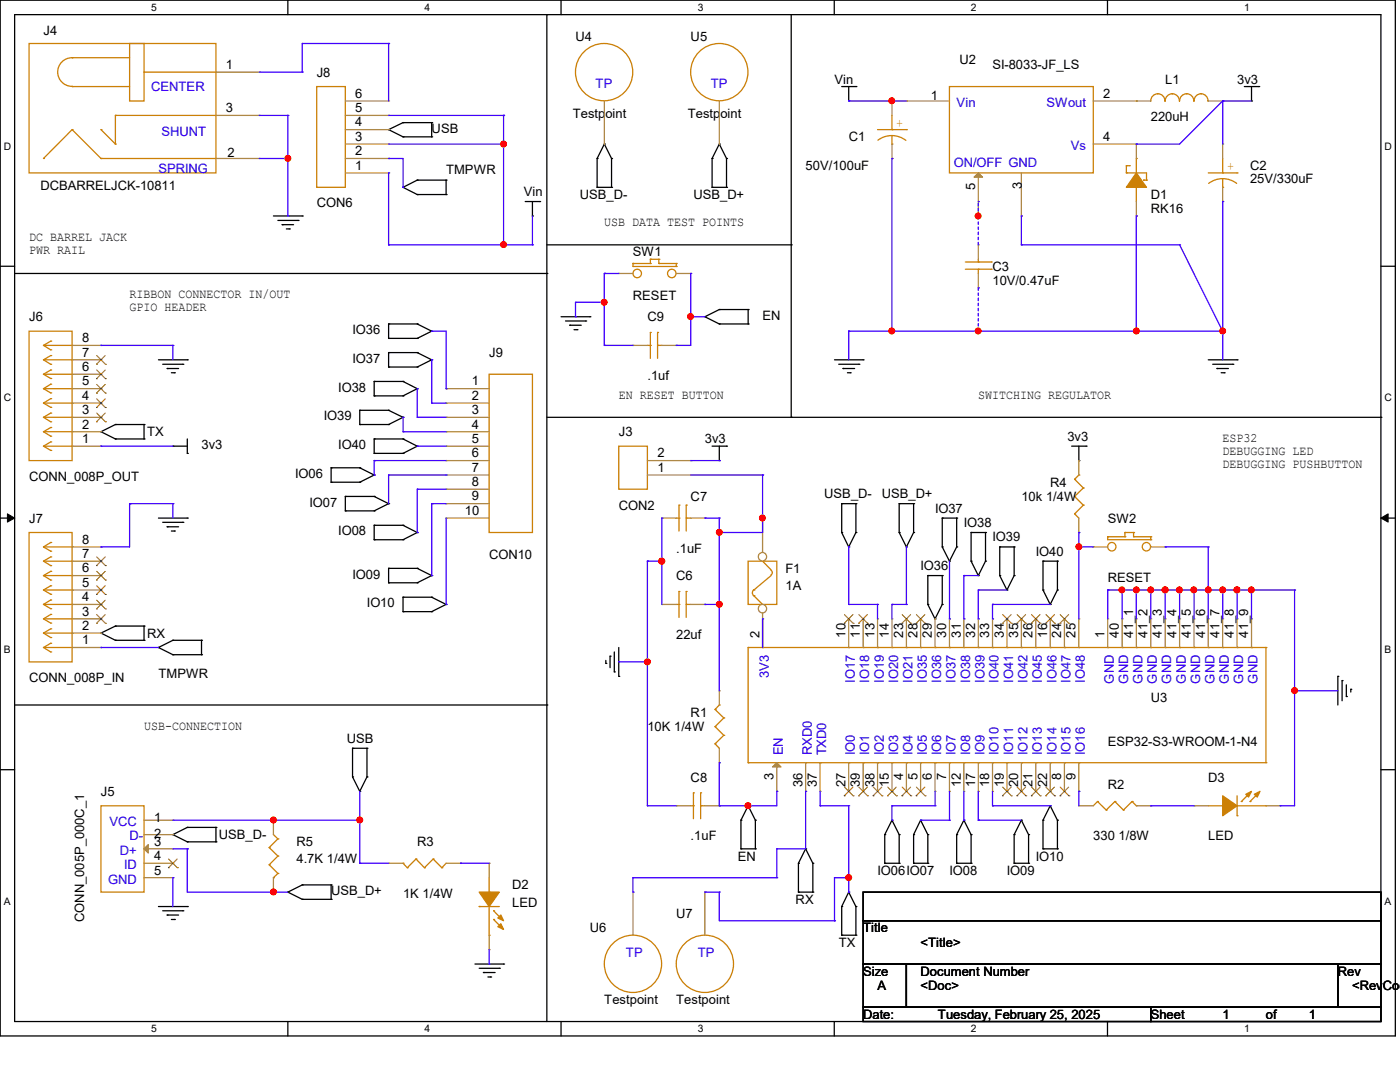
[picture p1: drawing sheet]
<svg xmlns="http://www.w3.org/2000/svg" width="279mm" height="216mm" viewBox="0 0 279 216" stroke-linecap="round" stroke-linejoin="round" font-family="sans-serif">
<path d="M0 0h278.5v206.7h-278.5zM2.9 2.9h272.7v200.9h-272.7z" fill="none" stroke="#000" stroke-width=".25"/>
<g fill="#fff">
<path d="M30.2 .3h1.1v2.3h-1.1z"/>
<path d="M30.2 204.1h1.1v2.3h-1.1z"/>
</g>
<path d="M57.4 0v2.9M57.4 203.8v2.9" fill="none" stroke="#000" stroke-width=".25"/>
<g fill="#fff">
<path d="M84.7 .3h1.1v2.3h-1.1z"/>
<path d="M84.7 204.1h1.1v2.3h-1.1z"/>
</g>
<path d="M112 0v2.9M112 203.8v2.9" fill="none" stroke="#000" stroke-width=".25"/>
<g fill="#fff">
<path d="M139.2 .3h1.1v2.3h-1.1z"/>
<path d="M139.2 204.1h1.1v2.3h-1.1z"/>
</g>
<path d="M166.5 0v2.9M166.5 203.8v2.9" fill="none" stroke="#000" stroke-width=".25"/>
<g fill="#fff">
<path d="M193.8 .3h1.1v2.3h-1.1z"/>
<path d="M193.8 204.1h1.1v2.3h-1.1z"/>
</g>
<path d="M221 0v2.9M221 203.8v2.9" fill="none" stroke="#000" stroke-width=".25"/>
<g fill="#fff">
<path d="M248.3 .3h1.1v2.3h-1.1z"/>
<path d="M248.3 204.1h1.1v2.3h-1.1z"/>
<path d="M.8 28h1.4v2.3h-1.4z"/>
<path d="M276.3 28h1.4v2.3h-1.4z"/>
<path d="M.8 78.2h1.4v2.3h-1.4z"/>
<path d="M276.3 78.2h1.4v2.3h-1.4z"/>
</g>
<path d="M0 53.1h2.9M275.6 53.1h2.9" fill="none" stroke="#000" stroke-width=".25"/>
<g fill="#fff">
<path d="M.8 128.5h1.3v2.2h-1.3z"/>
<path d="M276.3 128.5h1.3v2.2h-1.3z"/>
</g>
<path d="M0 103.4h2.9M275.6 103.4h2.9" fill="none" stroke="#000" stroke-width=".25"/>
<path d="M1.5 102.5l1.4 .9-1.4 .8zM275.6 103.4l1.4-.9v1.7z" fill="#000" stroke="#000" stroke-width=".2"/>
<g fill="#fff">
<path d="M.8 178.7h1.3v2.2h-1.3z"/>
<path d="M276.3 178.7h1.3v2.2h-1.3z"/>
</g>
<g fill="none" stroke="#000" stroke-width=".25">
<path d="M109.1 2.9h.1M109.1 2.9v200.9M157.9 2.9v80.4M168 17.3h2.8M169.4 17.3v2.9M170.8 17.3h.1M248.3 17.3h2.9M249.8 17.3v2.9M251.2 17.3h.1M77.6 25.9h.1M77.6 25.9l2.8 1.4M80.4 24.5h.1"/>
<path d="M80.4 27.3h.1M80.4 37.4h.1M80.4 24.5l-2.8 1.4M80.4 24.5h5.7M80.4 27.3h5.7M80.4 37.4l2.9 1.4M83.3 35.9h.1M83.3 38.8h.1M83.3 35.9l-2.9 1.5M83.3 35.9h5.7M83.3 38.8h5.7M86.1 24.5h.1"/>
<path d="M86.1 27.3h.1M86.1 24.5v2.8M89 35.9h.1M89 38.8h.1M89 35.9v2.9M119.2 37.4h.1M119.2 31.6h.1M119.2 37.4h2.8M119.2 31.6v5.8M120.6 28.7h.1M120.6 28.7l1.4 2.9M120.6 28.7l-1.4 2.9"/>
<path d="M122 31.6h.1M122 37.4h.1M122 31.6v5.8M142.1 37.4h.1M142.1 31.6h.1M142.1 37.4h2.9M142.1 31.6v5.8M143.6 28.7h.1M143.6 28.7l1.4 2.9M143.6 28.7l-1.5 2.9M145 31.6h.1M145 37.4h.1"/>
<path d="M145 31.6v5.8M169.4 20.2h.1M249.8 20.2h.1M2.9 54.6h106.2M54.6 43.1h5.7M55.5 44h4M56.3 44.8h.1M56.3 44.8h2.3M57.1 45.7h.6M57.7 45.7h.1M59.5 44h.1M60.3 43.1h.1"/>
<path d="M104.8 40.2h2.9M106.3 43.1h.1M106.3 40.2v2.9M107.7 40.2h.1M109.1 54.6h.1M109.1 48.9h48.8M157.9 48.9h.1M31.6 71.8h5.8M32.5 72.7h4M33.4 73.5h.1M33.4 73.5h2.2M34.2 74.4h.6"/>
<path d="M34.8 74.4h.1M36.5 72.7h.1M37.4 71.8h.1M74.7 79h.1M74.7 76.1h.1M74.7 79h5.7M74.7 76.1v2.9M74.7 76.1h5.7M77.6 73.2h.1M77.6 70.4h.1M77.6 67.5h.1M77.6 64.6h.1"/>
<path d="M77.6 64.6h5.7M77.6 73.2h5.7M77.6 64.6v2.9M77.6 70.4v2.8M77.6 70.4h5.7M77.6 67.5h5.7M80.4 79h.1M80.4 76.1h.1M80.4 76.1l2.9 1.5M83.3 73.2h.1M83.3 70.4h.1M83.3 67.5h.1"/>
<path d="M83.3 64.6h.1M83.3 77.6h.1M83.3 70.4l2.8 1.4M83.3 64.6l2.8 1.5M83.3 77.6l-2.9 1.4M86.1 71.8h.1M86.1 66.1h.1M86.1 71.8l-2.8 1.4M86.1 66.1l-2.8 1.4M112 63.2h5.7M112.9 64.1h4M113.7 64.9h.1"/>
<path d="M113.7 64.9h2.3M114.6 65.8h.5M115.1 65.8h.1M116.9 64.1h.1M117.7 63.2h.1M140.7 63.2h.1M140.7 63.2l2.9 1.4M143.6 61.8h.1M143.6 64.6h.1M143.6 61.8l-2.9 1.4M143.6 61.8h5.7M143.6 64.6h5.7"/>
<path d="M149.3 61.8h.1M149.3 64.6h.1M149.3 61.8v2.8M166.5 71.8h5.8M167.4 72.7h4M168.2 73.5h.1M168.2 73.5h2.4M169.1 74.4h.6M169.7 74.4h.1M171.4 72.7h.1M172.3 71.8h.1M241.1 71.8h5.8"/>
<path d="M242 72.7h4M242.9 73.5h.1M242.9 73.5h2.3M243.7 74.4h.6M244.3 74.4h.1M246 72.7h.1M246.9 71.8h.1M20.2 86.1h.1M20.2 86.1l2.8 1.5M23 84.7h.1M23 87.6h.1M23 84.7l-2.8 1.4"/>
<path d="M23 84.7h5.7M23 87.6h5.7M28.7 84.7h.1M28.7 87.6h.1M28.7 84.7v2.9M34.5 89h.1M34.5 89h2.9M37.4 90.5h.1M37.4 87.6v2.9M66.1 96.2h.1M66.1 93.3h.1M66.1 93.3v2.9"/>
<path d="M66.1 96.2h5.7M66.1 93.3h5.7M68.9 99.1h.1M68.9 99.1v2.8M68.9 99.1h5.8M71.8 84.7h.1M71.8 81.9h.1M71.8 96.2h.1M71.8 93.3h.1M71.8 84.7h5.8M71.8 81.9v2.8M71.8 81.9h5.8"/>
<path d="M71.8 93.3l2.9 1.5M74.7 90.5h.1M74.7 87.6h.1M74.7 94.8h.1M74.7 99.1h.1M74.7 87.6h5.7M74.7 87.6v2.9M74.7 90.5h5.7M74.7 94.8l-2.9 1.4M74.7 99.1l2.9 1.4M77.6 84.7h.1M77.6 81.9h.1"/>
<path d="M77.6 81.9l2.8 1.4M80.4 83.3h.1M80.4 90.5h.1M80.4 87.6h.1M80.4 83.3l-2.8 1.4M80.4 87.6l2.9 1.4M83.3 89h.1M83.3 89l-2.9 1.5M109.1 83.3h166.5M142.1 89h2.9M143.6 91.9h.1M143.6 89v2.9"/>
<path d="M145 89h.1M157.9 83.3h.1M213.9 89h2.8M215.3 91.9h.1M215.3 89v2.9M216.7 89h.1M275.6 83.3h.1M31.6 103.4h5.8M32.5 104.2h4M33.4 105.1h.1M33.4 105.1h2.2M34.2 106h.6"/>
<path d="M34.8 106h.1M36.5 104.2h.1M37.4 103.4h.1M68.9 101.9h.1M68.9 101.9h5.8M74.7 101.9h.1M74.7 107.7h.1M74.7 104.8h.1M74.7 104.8v2.9M74.7 107.7h5.7M74.7 104.8h5.7M77.6 100.5h.1"/>
<path d="M77.6 116.3h.1M77.6 113.4h.1M77.6 113.4v2.9M77.6 100.5l-2.9 1.4M77.6 116.3h5.7M77.6 113.4h5.7M80.4 107.7h.1M80.4 104.8h.1M80.4 119.2h.1M80.4 104.8l2.9 1.5M80.4 119.2v2.8M80.4 119.2h5.7"/>
<path d="M83.3 106.3h.1M83.3 116.3h.1M83.3 113.4h.1M83.3 106.3l-2.9 1.4M83.3 113.4l2.8 1.5M86.1 114.9h.1M86.1 119.2h.1M86.1 119.2l2.9 1.4M86.1 114.9l-2.8 1.4M168 106.3h.1M168 100.5h.1M168 100.5v5.8"/>
<path d="M168 106.3l1.4 2.8M168 100.5h2.8M169.4 109.1h.1M170.8 100.5h.1M170.8 106.3h.1M170.8 100.5v5.8M170.8 106.3l-1.4 2.8M179.5 106.3h.1M179.5 100.5h.1M179.5 100.5h2.8M179.5 106.3l1.4 2.8M179.5 100.5v5.8"/>
<path d="M180.9 109.1h.1M182.3 100.5h.1M182.3 106.3h.1M182.3 100.5v5.8M182.3 106.3l-1.4 2.8M185.2 114.9h.1M185.2 114.9v5.7M185.2 114.9h2.8M188 109.1h.1M188 103.4h.1M188 114.9h.1M188 109.1l1.5 2.9"/>
<path d="M188 103.4v5.7M188 114.9v5.7M188 103.4h2.9M189.5 112h.1M190.9 103.4h.1M190.9 109.1h.1M190.9 103.4v5.7M190.9 109.1l-1.4 2.9M193.8 112h.1M193.8 106.3h.1M193.8 106.3v5.7M193.8 112l1.4 2.9"/>
<path d="M193.8 106.3h2.9M195.2 114.9h.1M196.7 106.3h.1M196.7 112h.1M196.7 106.3v5.7M196.7 112l-1.5 2.9M199.5 114.9h.1M199.5 109.1h.1M199.5 114.9l1.5 2.8M199.5 109.1v5.8M199.5 109.1h2.9M201 117.7h.1"/>
<path d="M202.4 109.1h.1M202.4 114.9h.1M202.4 109.1v5.8M202.4 114.9l-1.4 2.8M208.2 117.7h.1M208.2 112h.1M208.2 112v5.7M208.2 117.7l1.4 2.9M208.2 112h2.8M211 112h.1M211 117.7h.1M211 112v5.7"/>
<path d="M211 117.7l-1.4 2.9M20.2 126.3h.1M20.2 126.3l2.8 1.5M23 124.9h.1M23 127.8h.1M23 124.9l-2.8 1.4M23 124.9h5.7M23 127.8h5.7M28.7 124.9h.1M28.7 127.8h.1M28.7 124.9v2.9M31.6 129.2h.1"/>
<path d="M31.6 129.2l2.9 1.4M34.5 127.8h.1M34.5 130.6h.1M34.5 127.8h5.7M34.5 127.8l-2.9 1.4M34.5 130.6h5.7M40.2 127.8h.1M40.2 130.6h.1M40.2 127.8v2.8M80.4 122h.1M80.4 122h5.7M86.1 122h.1"/>
<path d="M89 120.6h.1M89 120.6l-2.9 1.4M120.9 132.4h.1M120.9 131.8v.6M121.8 130.9h.1M121.8 130.9v2.3M122.6 134.1h.1M122.6 130.1v4M123.5 135h.1M123.5 129.2v5.8M185.2 120.6h.1M185.2 120.6l1.4 2.9"/>
<path d="M186.6 123.5h.1M188 120.6h.1M188 120.6l-1.4 2.9M209.6 120.6h.1M267 135h.1M267 135v5.7M267.8 135.8h.1M267.8 135.8v4M268.7 139h.1M268.7 136.7v2.3M269.6 137.5h.1M269.6 137.5v.6"/>
<path d="M0 153.6h2.9M2.9 140.7h106.2M70.4 155h.1M70.4 149.3h.1M70.4 155l1.4 2.9M70.4 149.3v5.7M70.4 149.3h2.8M71.8 157.9h.1M73.2 149.3h.1M73.2 155h.1M73.2 149.3v5.7M73.2 155l-1.4 2.9"/>
<path d="M109.1 140.7h.1M275.6 153.6h2.9M34.5 166.5h.1M34.5 166.5l2.9 1.5M37.4 165.1h.1M37.4 168h.1M37.4 165.1l-2.9 1.4M37.4 165.1h5.7M37.4 168h5.7M43.1 165.1h.1M43.1 168h.1M43.1 165.1v2.9"/>
<path d="M57.4 178h.1M57.4 178l2.9 1.5M60.3 176.6h.1M60.3 179.5h.1M60.3 176.6l-2.9 1.4M60.3 176.6h5.8M60.3 179.5h5.8M66.1 176.6h.1M66.1 179.5h.1M66.1 176.6v2.9M147.9 169.4h.1M147.9 163.7h.1"/>
<path d="M147.9 169.4h2.8M147.9 163.7v5.7M149.3 160.8h.1M149.3 160.8l1.4 2.9M149.3 160.8l-1.4 2.9M150.7 163.7h.1M150.7 169.4h.1M150.7 163.7v5.7M159.3 178h.1M159.3 172.3h.1M159.3 178h2.9M159.3 172.3v5.7"/>
<path d="M160.8 169.4h.1M160.8 169.4l1.4 2.9M160.8 169.4l-1.5 2.9M162.2 172.3h.1M162.2 178h.1M162.2 172.3v5.7M169.4 178h.1M169.4 178l1.4 2.9M169.4 178l-1.4 2.9M172.3 178h103.3v5.7h-103.3zM176.6 172.3h.1M176.6 166.5h.1"/>
<path d="M176.6 172.3h2.9M176.6 166.5v5.8M178 163.7h.1M178 163.7l1.5 2.8M178 163.7l-1.4 2.8M179.5 166.5h.1M179.5 172.3h.1M179.5 166.5v5.8M182.3 172.3h.1M182.3 166.5h.1M182.3 166.5v5.8M182.3 172.3h2.9"/>
<path d="M183.7 163.7h.1M183.7 163.7l1.5 2.8M183.7 163.7l-1.4 2.8M185.2 166.5h.1M185.2 172.3h.1M185.2 166.5v5.8M190.9 172.3h.1M190.9 166.5h.1M190.9 172.3h2.9M190.9 166.5v5.8M192.4 163.7h.1M192.4 163.7l1.4 2.8"/>
<path d="M192.4 163.7l-1.5 2.8M193.8 166.5h.1M193.8 172.3h.1M193.8 166.5v5.8M202.4 172.3h.1M202.4 166.5h.1M202.4 172.3h2.9M202.4 166.5v5.8M203.8 163.7h.1M203.8 163.7l1.5 2.8M203.8 163.7l-1.4 2.8M205.3 166.5h.1"/>
<path d="M205.3 172.3h.1M205.3 166.5v5.8M208.2 169.4h.1M208.2 163.7h.1M208.2 169.4h2.8M208.2 163.7v5.7M209.6 160.8h.1M209.6 160.8l1.4 2.9M209.6 160.8l-1.4 2.9M211 163.7h.1M211 169.4h.1M211 163.7v5.7"/>
<path d="M31.6 180.9h5.8M32.5 181.7h4M33.4 182.6h.1M33.4 182.6h2.2M34.2 183.5h.6M34.8 183.5h.1M36.5 181.7h.1M37.4 180.9h.1M94.8 192.4h5.7M95.6 193.2h4.1M96.5 194.1h.1M96.5 194.1h2.3"/>
<path d="M97.4 194.9h.5M97.9 194.9h.1M99.7 193.2h.1M100.5 192.4h.1M168 186.6h.1M168 180.9h.1M168 186.6h2.8M168 180.9v5.7M170.8 180.9h.1M170.8 186.6h.1M170.8 180.9v5.7M172.3 183.7h103.3v8.7h-103.3z"/>
<path d="M172.3 192.4h8.6v8.6h-8.6zM180.9 192.4h86.1v8.6h-86.1zM267 192.4h8.6v8.6h-8.6zM172.3 201h57.4v2.8h-57.4zM229.7 201h45.9v2.8h-45.9z"/>
</g>
<g fill="none" stroke="#cc8006" stroke-width=".25">
<path d="M5.8 8.7h37.3v25.8h-37.3zM14.4 11.5h.1M14.4 17.3h.1M14.4 11.5h11.5M14.4 17.3h11.5M14.4 11.5a2.86 2.86 0 0 0-2.9 2.9 2.86 2.86 0 0 0 2.9 2.8M25.9 8.7h2.8v11.5h-2.8zM28.7 14.4h.1M28.7 14.4h14.4M63.2 17.3h5.7v20.1h-5.7zM189.5 17.3h28.7v17.2h-28.7zM8.7 31.6h.1"/>
<path d="M14.4 25.9h.1M14.4 25.9l5.8 5.7M14.4 25.9l-5.7 5.7M20.2 31.6h.1M20.2 25.9h.1M20.2 31.6h22.9M20.2 25.9l2.8 2.8M23 23h.1M23 28.7h.1M23 23h20.1M23 23v5.7M175.1 25.9h5.8"/>
<path d="M178 28.7h.1M178 25.9h.1M178 27.1l1.5 .2 1.3 .7M178 27.1l-1.5 .2-1.3 .7M178 23v2.9M178 27.1v1.6M180.9 25.9h.1M224.8 34.5h.1M224.8 33.1h.1M224.8 34.5h4v1.4M224.8 33.1v1.4M224.8 33.1h.6"/>
<path d="M225.4 33.1h.1M226.8 37.4h.1M226.8 31.6h.1M226.8 31.6v2.9M226.8 37.4v2.8M228.2 35.9h.1M228.2 35.9h.6M228.8 35.9h.1M229.7 20.2a1.42 1.42 0 0 1 1.4-1.5 1.42 1.42 0 0 1 1.4 1.5M232.5 20.2a1.42 1.42 0 0 1 1.5-1.5 1.42 1.42 0 0 1 1.4 1.5 1.58 1.58 0 0 1 1.5-1.5 1.42 1.42 0 0 1 1.4 1.5M238.3 20.2a1.42 1.42 0 0 1 1.4-1.5 1.41 1.41 0 0 1 1.4 1.5M241.1 34.5h5.8"/>
<path d="M244 37.4h.1M244 34.5h.1M244 35.6l1.5 .3 1.3 .7M244 35.6l-1.5 .3-1.3 .7M244 31.6v2.9M244 35.6v1.8M246.9 34.5h.1M126.3 52.6h.1M126.3 52.6v.6h8.7M126.3 52.6h3.5M129.8 51.7h.1M129.8 52.6h.1"/>
<path d="M129.8 51.7v.9M129.8 51.7h1.7M131.5 52.6h.1M131.5 51.7h.1M131.5 52.6h3.5M131.5 51.7v.9M135 53.2h.1M135 52.6h.1M135 52.6v.6M192.7 53.7h5.1M192.7 52.3h5.1M195.2 52.3h.1"/>
<path d="M195.2 53.7h.1M195.2 51.7v.6M195.2 53.7v.9M197.8 53.7h.1M197.8 52.3h.1M5.8 66.1h8.6v25.8h-8.6zM8.7 77.6h5.7M8.7 74.7h5.7M8.7 71.8h5.7M8.7 68.9h5.7M8.7 77.6l1.4 .8M8.7 74.7l1.4 .8"/>
<path d="M8.7 71.8l1.4 .9M8.7 68.9l1.4 .9M10.1 78.4h.1M10.1 75.5h.1M10.1 72.7h.1M10.1 69.8h.1M10.1 79.5h.1M10.1 76.7h.1M10.1 73.8h.1M10.1 71h.1M10.1 68.1h.1M10.1 79.5l-1.4 .9"/>
<path d="M10.1 76.7l-1.4 .9M10.1 73.8l-1.4 .9M10.1 71l-1.4 .8M10.1 68.1l-1.4 .8M14.4 77.6h.1M14.4 74.7h.1M14.4 71.8h.1M14.4 68.9h.1M97.6 74.7h8.7v31.6h-8.7zM129.2 68.9h.6M129.8 68.9h.1M129.8 66.3h.1"/>
<path d="M129.8 66.3v5.2M131.2 66.3h.1M131.2 68.9h.1M131.2 68.9h.9M131.2 66.3v5.2M8.7 89h5.7M8.7 86.1h5.7M8.7 83.3h5.7M8.7 80.4h5.7M8.7 89l1.4 .9M8.7 86.1l1.4 .9M8.7 83.3l1.4 .9"/>
<path d="M8.7 80.4l1.4 .9M10.1 89.9h.1M10.1 87h.1M10.1 84.2h.1M10.1 81.3h.1M10.1 88.2h.1M10.1 85.3h.1M10.1 82.4h.1M10.1 88.2l-1.4 .8M10.1 85.3l-1.4 .8M10.1 82.4l-1.4 .9M14.4 89h.1"/>
<path d="M14.4 86.1h.1M14.4 83.3h.1M14.4 80.4h.1M123.5 89h5.7v8.6h-5.7zM214.5 99.1h.1M214.5 95.6h.1M214.5 99.1l1.7 1.7M214.5 95.6l1.7 1.8M215.3 94.8h.1M215.3 94.8l-.8 .8M216.2 97.4h.1M216.2 97.4l-1.7 1.7"/>
<path d="M5.8 106.3h8.6v25.8h-8.6zM8.7 117.7h5.7M8.7 114.9h5.7M8.7 112h5.7M8.7 109.1h5.7M8.7 117.7l1.4 .9M8.7 114.9l1.4 .8M8.7 112l1.4 .9M8.7 109.1l1.4 .9M10.1 118.6h.1M10.1 115.7h.1M10.1 112.9h.1"/>
<path d="M10.1 110h.1M10.1 119.7h.1M10.1 116.9h.1M10.1 114h.1M10.1 111.1h.1M10.1 108.2h.1M10.1 119.7l-1.4 .9M10.1 116.9l-1.4 .8M10.1 114l-1.4 .9M10.1 111.1l-1.4 .9M10.1 108.2l-1.4 .9M14.4 117.7h.1"/>
<path d="M14.4 114.9h.1M14.4 112h.1M14.4 109.1h.1M135 103.4h.5M135.5 103.4h.1M135.5 100.8h.1M135.5 118h.1M135.5 100.8v5.2M135.5 118v5.2M136.9 100.8h.1M136.9 103.4h.1M136.9 118h.1"/>
<path d="M136.9 103.4h.9M136.9 100.8v5.2M136.9 118v5.2M149.3 112h5.7v8.6h-5.7zM150.4 117.7a.84 .84 0 0 0 0 1.2M150.5 118.9h.1M150.5 117.7h.1M150.5 118.9l1.7 1.7M152.2 112h.1M152.2 112l1.7 1.7M153.8 113.8a.55 .55 0 0 1 0 .9M153.9 114.9l-3.4 2.8"/>
<path d="M214.5 102.5h.1M214.5 102.5l.8 .9M216.2 100.8h.1M216.2 100.8l-1.7 1.7M221.1 107.1h.1M221.1 107.1v.6h8.6M221.1 107.1h3.4M224.5 106.3h.1M224.5 107.1h.1M224.5 106.3h1.7M224.5 106.3v.8M226.2 107.1h.1"/>
<path d="M226.2 106.3h.1M226.2 107.1h3.5M226.2 106.3v.8M229.7 107.7h.1M229.7 107.1h.1M229.7 107.1v.6M8.7 120.6h5.7M8.7 129.2h5.7M8.7 126.3h5.7M8.7 123.5h5.7M8.7 129.2l1.4 .9M8.7 126.3l1.4 .9"/>
<path d="M8.7 123.5l1.4 .8M8.7 120.6l1.4 .9M10.1 130.1h.1M10.1 127.2h.1M10.1 124.3h.1M10.1 121.5h.1M10.1 128.4h.1M10.1 125.5h.1M10.1 122.6h.1M10.1 128.4l-1.4 .8M10.1 125.5l-1.4 .8M10.1 122.6l-1.4 .9"/>
<path d="M14.4 129.2h.1M14.4 126.3h.1M14.4 123.5h.1M14.4 120.6h.1M135 120.6h.5M135.5 120.6h.1M136.9 120.6h.1M136.9 120.6h.9M149.3 129.2h.1M149.3 129.2v23M149.3 129.2h103.3M152.2 129.2h.1"/>
<path d="M169.4 129.2h.1M172.3 129.2h.1M175.1 129.2h.1M178 129.2h.1M180.9 129.2h.1M183.7 129.2h.1M186.6 129.2h.1M189.5 129.2h.1M192.4 129.2h.1M195.2 129.2h.1M198.1 129.2h.1M201 129.2h.1"/>
<path d="M203.8 129.2h.1M206.7 129.2h.1M209.6 129.2h.1M212.4 129.2h.1M215.3 129.2h.1M221.1 129.2h.1M223.9 129.2h.1M226.8 129.2h.1M229.7 129.2h.1M232.5 129.2h.1M235.4 129.2h.1M238.3 129.2h.1"/>
<path d="M241.1 129.2h.1M244 129.2h.1M246.9 129.2h.1M249.8 129.2h.1M252.6 129.2h.1M252.6 129.2v23M138.4 158.2h.1M138.4 158.2v5.2M139.8 158.2h.1M139.8 158.2v5.2M142.7 148.4h.1M142.7 145h.1"/>
<path d="M142.7 141.6h.1M142.7 148.4l.9 .9M142.7 145l1.7 1.7M142.7 141.6l1.7 1.7M143.6 140.7h.1M143.6 140.7l-.9 .9M144.4 146.7h.1M144.4 143.3h.1M144.4 146.7l-1.7 1.7M144.4 143.3l-1.7 1.7M149.3 152.2h.1M149.3 152.2h103.3"/>
<path d="M155 152.2h.1M160.8 152.2h.1M163.7 152.2h.1M169.4 152.2h.1M172.3 152.2h.1M175.1 152.2h.1M178 152.2h.1M180.9 152.2h.1M183.7 152.2h.1M186.6 152.2h.1M189.5 152.2h.1M192.4 152.2h.1"/>
<path d="M195.2 152.2h.1M198.1 152.2h.1M201 152.2h.1M203.8 152.2h.1M206.7 152.2h.1M209.6 152.2h.1M212.4 152.2h.1M215.3 152.2h.1M219 159.9h.1M219 159.9l-.8 .9M219 159.9l1.8 1.7M222.5 159.9h.1"/>
<path d="M222.5 159.9l-1.7 1.7M222.5 159.9l1.7 1.7M225.9 159.9h.1M225.9 159.9l-1.7 1.7M225.9 159.9l.9 .9M246.9 158.8v4M247.7 159.9h.1M249.5 159.9h.1M249.5 158.2l-1.8 1.7M251.2 158.2l-1.7 1.7M252.6 152.2h.1M20.2 160.8h8.5v17.2h-8.5z"/>
<path d="M53.7 169.1h.1M53.7 172.6h.1M53.7 169.1l1.8 1.7M53.7 172.6l1.8 1.7M54.6 175.1h.1M54.6 166.5l.9 .9M55.5 167.4h.1M55.5 170.8h.1M55.5 174.3h.1M55.5 167.4l-1.8 1.7M55.5 170.8l-1.8 1.8M55.5 174.3l-.9 .8"/>
<path d="M80.4 172.3h.1M80.4 172.3l.9 .8M81.3 173.1h.1M83 171.4h.1M83 171.4l1.7 1.7M83 171.4l-1.7 1.7M84.7 173.1h.1M86.4 171.4h.1M86.4 171.4l1.8 1.7M86.4 171.4l-1.7 1.7M88.2 173.1h.1M89 172.3l-.8 .8"/>
<path d="M97.6 178h.1M97.6 175.1v2.9M137.8 160.8h.6M138.4 160.8h.1M139.8 160.8h.1M139.8 160.8h.9M220.8 161.6h.1M224.2 161.6h.1M226.8 160.8h.1M241.1 160.8h2.9M244 160.8h.1M246.9 162.8h.1"/>
<path d="M246.9 160.8h5.7M252.6 160.8h.1M95.6 180.9h.1M95.6 180.9h4.1M97.6 186.6h.1M97.6 180.9v5.7M98.5 181.7h.1M98.5 183.5h.1M98.5 181.7l1.7 1.8M98.5 183.5l1.7 1.7"/>
<circle cx="120.6" cy="14.4" r="5.7"/>
<circle cx="143.6" cy="14.4" r="5.7"/>
<circle cx="127.2" cy="54.6" r=".85"/>
<circle cx="134.1" cy="54.6" r=".85"/>
<circle cx="221.9" cy="109.1" r=".83"/>
<circle cx="228.8" cy="109.1" r=".83"/>
<circle cx="126.3" cy="192.3" r="5.7"/>
<circle cx="140.7" cy="192.3" r="5.7"/>
</g>
<g fill="#cc8006" stroke="#cc8006" stroke-width=".25">
<path d="M244 158.8l2.9 2-2.9 2z" fill-rule="evenodd"/>
<path d="M250.3 158.5l1.2-.6-.6 1.1z" fill-rule="evenodd"/>
<path d="M248.6 158.5l1.2-.6-.6 1.1z" fill-rule="evenodd"/>
<path d="M95.6 178h4.1l-2.1 2.9z" fill-rule="evenodd"/>
<path d="M99.4 184.9l.5-.6 .6 1.2z" fill-rule="evenodd"/>
<path d="M99.4 183.2l.5-.6 .6 1.1z" fill-rule="evenodd"/>
<path d="M226.8 34.5l2 2.9h-4z" fill-rule="evenodd"/>
</g>
<g fill="none" stroke="#a84" stroke-width=".25">
<path d="M43.1 14.4h8.6M51.7 14.4h.1M43.1 31.6h8.6M43.1 23h8.6M51.7 31.6h.1M51.7 23h.1M68.9 20.2h8.7M68.9 28.7h8.7M68.9 34.5h8.7M68.9 31.6h8.7M68.9 25.9h8.7M68.9 23h8.7"/>
<path d="M77.6 34.5h.1M77.6 31.6h.1M77.6 28.7h.1M77.6 25.9h.1M77.6 23h.1M77.6 20.2h.1M120.6 28.7h.1M120.6 20.2v8.5M143.6 28.7h.1M143.6 20.2v8.5M178 20.2h.1M178 31.6h.1"/>
<path d="M178 20.2v2.8M178 28.7v2.9M180.9 20.2h.1M180.9 20.2h8.6M195.2 34.5v8.6M203.8 34.5v8.6M218.2 20.2h11.5M218.2 28.7h8.6M226.8 28.7h.1M226.8 20.2h.1M226.8 28.7v2.9M241.1 20.2h2.9"/>
<path d="M244 20.2h.1M244 28.7h.1M244 28.7v2.9M244 37.4v2.8M123.5 54.6h.1M123.5 54.6h2.8M135 54.6h2.8M137.8 54.6h.1M195.2 48.9h.1M195.2 57.4h.1M195.2 43.1h.1M195.2 48.9v2.8"/>
<path d="M195.2 54.6v2.8M203.8 43.1h.1M226.8 43.1h.1M226.8 40.2v2.9M244 40.2h.1M14.4 77.6h5.8M14.4 74.7h5.8M14.4 71.8h5.8M14.4 68.9h5.8M20.2 77.6h.1M20.2 74.7h.1M20.2 71.8h.1"/>
<path d="M20.2 68.9h.1M89 77.6h.1M89 77.6h8.6M126.3 68.9h.1M126.3 68.9h2.9M132.1 68.9h2.9M135 68.9h.1M14.4 89h5.8M14.4 86.1h5.8M14.4 83.3h5.8M14.4 80.4h5.8M20.2 89h.1"/>
<path d="M20.2 86.1h.1M20.2 83.3h.1M20.2 80.4h.1M89 80.4h.1M89 83.3h.1M89 86.1h.1M89 89h.1M89 91.9h.1M89 94.8h.1M89 97.6h.1M89 89h8.6M89 86.1h8.6"/>
<path d="M89 83.3h8.6M89 80.4h8.6M89 94.8h8.6M89 91.9h8.6M89 97.6h8.6M129.2 94.8h8.6M129.2 91.9h8.6M137.8 94.8h.1M137.8 91.9h.1M215.3 91.9h.1M215.3 91.9v2.9M14.4 109.1h5.8"/>
<path d="M14.4 117.7h5.8M14.4 114.9h5.8M14.4 112h5.8M20.2 117.7h.1M20.2 114.9h.1M20.2 112h.1M20.2 109.1h.1M89 100.5h.1M89 103.4h.1M89 103.4h8.6M89 100.5h8.6M132.1 103.4h.1"/>
<path d="M132.1 103.4h2.9M137.8 103.4h2.9M140.7 103.4h.1M215.3 106.3h.1M215.3 103.4v2.9M218.2 109.1h.1M218.2 109.1h2.9M229.7 109.1h2.8M232.5 109.1h.1M14.4 120.6h5.8M14.4 129.2h5.8M14.4 126.3h5.8"/>
<path d="M14.4 123.5h5.8M20.2 129.2h.1M20.2 126.3h.1M20.2 123.5h.1M20.2 120.6h.1M132.1 120.6h.1M132.1 120.6h2.9M137.8 120.6h2.9M140.7 120.6h.1M143.6 137.8h.1M143.6 137.8v2.9M152.2 123.5h.1"/>
<path d="M152.2 123.5v5.7M169.4 123.5h.1M169.4 123.5v5.7M172.3 123.5h.1M172.3 123.5v5.7M175.1 123.5h.1M175.1 123.5v5.7M178 123.5h.1M178 123.5v5.7M180.9 123.5h.1M180.9 123.5v5.7M183.7 123.5h.1"/>
<path d="M183.7 123.5v5.7M186.6 123.5h.1M186.6 123.5v5.7M189.5 123.5h.1M189.5 123.5v5.7M192.4 123.5h.1M192.4 123.5v5.7M195.2 123.5h.1M195.2 123.5v5.7M198.1 123.5h.1M198.1 123.5v5.7M201 123.5h.1"/>
<path d="M201 123.5v5.7M203.8 123.5h.1M203.8 123.5v5.7M206.7 123.5h.1M206.7 123.5v5.7M209.6 123.5h.1M209.6 123.5v5.7M212.4 123.5h.1M212.4 123.5v5.7M215.3 123.5h.1M215.3 123.5v5.7M221.1 123.5h.1"/>
<path d="M221.1 123.5v5.7M223.9 123.5h.1M223.9 123.5v5.7M226.8 123.5h.1M226.8 123.5v5.7M229.7 123.5h.1M229.7 123.5v5.7M232.5 123.5h.1M232.5 123.5v5.7M235.4 123.5h.1M235.4 123.5v5.7M238.3 123.5h.1"/>
<path d="M238.3 123.5v5.7M241.1 123.5h.1M241.1 123.5v5.7M244 123.5h.1M244 123.5v5.7M246.9 123.5h.1M246.9 123.5v5.7M249.8 123.5h.1M249.8 123.5v5.7M143.6 152.2h.1M143.6 149.3v2.9M155 157.9h.1"/>
<path d="M155 152.2v5.7M160.8 157.9h.1M160.8 152.2v5.7M163.7 157.9h.1M163.7 152.2v5.7M169.4 157.9h.1M169.4 152.2v5.7M172.3 157.9h.1M172.3 152.2v5.7M175.1 157.9h.1M175.1 152.2v5.7M178 157.9h.1"/>
<path d="M178 152.2v5.7M180.9 157.9h.1M180.9 152.2v5.7M183.7 157.9h.1M183.7 152.2v5.7M186.6 157.9h.1M186.6 152.2v5.7M189.5 157.9h.1M189.5 152.2v5.7M192.4 157.9h.1M192.4 152.2v5.7M195.2 157.9h.1"/>
<path d="M195.2 152.2v5.7M198.1 157.9h.1M198.1 152.2v5.7M201 157.9h.1M201 152.2v5.7M203.8 157.9h.1M203.8 152.2v5.7M206.7 157.9h.1M206.7 152.2v5.7M209.6 157.9h.1M209.6 152.2v5.7M212.4 157.9h.1"/>
<path d="M212.4 152.2v5.7M215.3 157.9h.1M215.3 152.2v5.7M28.7 163.7h5.8M28.7 166.5h5.8M28.7 169.4h5.8M28.7 172.3h5.8M28.7 175.1h5.8M34.5 163.7h.1M34.5 166.5h.1M34.5 169.4h.1M34.5 172.3h.1"/>
<path d="M34.5 175.1h.1M54.6 163.7h.1M54.6 178h.1M54.6 163.7v2.8M54.6 175.1v2.9M77.6 172.3h.1M77.6 172.3h2.8M89 172.3h2.9M91.9 172.3h.1M97.6 172.3h.1M97.6 172.3v2.8M126.3 178h.1"/>
<path d="M126.3 178v8.6M135 160.8h.1M135 160.8h2.8M140.7 178h.1M140.7 160.8h2.9M140.7 178v8.6M143.6 160.8h.1M215.3 160.8h.1M215.3 160.8h2.9M226.8 160.8h2.9M229.7 160.8h.1M238.3 160.8h.1"/>
<path d="M238.3 160.8h2.8M252.6 160.8h2.9M255.5 160.8h.1M97.6 189.5h.1M97.6 186.6v2.9"/>
</g>
<g fill="none" stroke="#804000" stroke-width=".2">
<path d="M19.3 78.4h.1M19.3 75.6h.1M19.3 72.7h.1M19.3 79.6l1.7 1.7M19.3 76.7l1.7 1.7M19.3 73.8l1.7 1.8M19.3 71l1.7 1.7M21 79.6l-1.7 1.7M21 76.7l-1.7 1.7M21 73.8l-1.7 1.8M21 71l-1.7 1.7M21 78.4h.1"/>
<path d="M21 75.6h.1M21 72.7h.1M19.3 84.2h.1M19.3 81.3h.1M19.3 82.4l1.7 1.8M21 82.4l-1.7 1.8M21 84.2h.1M21 81.3h.1M19.3 118.6h.1M19.3 115.7h.1M19.3 112.9h.1M19.3 119.8l1.7 1.7"/>
<path d="M19.3 116.9l1.7 1.7M19.3 114l1.7 1.7M19.3 111.1l1.7 1.8M21 119.8l-1.7 1.7M21 116.9l-1.7 1.7M21 114l-1.7 1.7M21 111.1l-1.7 1.8M21 118.6h.1M21 115.7h.1M21 112.9h.1M19.3 124.4h.1M19.3 121.5h.1"/>
<path d="M19.3 122.6l1.7 1.8M21 122.6l-1.7 1.8M21 124.4h.1M21 121.5h.1M168.5 124.4h.1M168.5 122.6l1.8 1.8M170.2 122.6l-1.7 1.8M170.3 124.4h.1M171.4 124.4h.1M171.4 122.6l1.7 1.8M173.1 122.6l-1.7 1.8M173.1 124.4h.1"/>
<path d="M180 124.4h.1M180 122.6l1.8 1.8M181.7 122.6l-1.7 1.8M181.8 124.4h.1M182.8 124.4h.1M182.9 122.6l1.7 1.8M184.6 122.6l-1.8 1.8M184.6 124.4h.1M200.1 124.4h.1M200.1 122.6l1.7 1.8M201.8 122.6l-1.7 1.8M201.8 124.4h.1"/>
<path d="M202.9 124.4h.1M203 122.6l1.7 1.8M204.7 122.6l-1.8 1.8M204.7 124.4h.1M205.8 124.4h.1M205.9 122.6l1.7 1.8M207.6 122.6l-1.8 1.8M207.6 124.4h.1M208.7 124.4h.1M208.7 122.6l1.8 1.8M210.4 122.6l-1.7 1.8M210.5 124.4h.1"/>
<path d="M211.5 124.4h.1M211.6 122.6l1.7 1.8M213.3 122.6l-1.8 1.8M213.3 124.4h.1M168.5 158.8h.1M168.5 157.1l1.8 1.7M170.2 157.1l-1.7 1.7M170.3 158.8h.1M171.4 158.8h.1M171.4 157.1l1.7 1.7M173.1 157.1l-1.7 1.7M173.1 158.8h.1"/>
<path d="M174.2 158.8h.1M174.3 157.1l1.7 1.7M176 157.1l-1.8 1.7M176 158.8h.1M177.1 158.8h.1M177.2 157.1l1.7 1.7M178.9 157.1l-1.8 1.7M178.9 158.8h.1M180 158.8h.1M180 157.1l1.8 1.7M181.7 157.1l-1.7 1.7M181.8 158.8h.1"/>
<path d="M182.8 158.8h.1M182.9 157.1l1.7 1.7M184.6 157.1l-1.8 1.7M184.6 158.8h.1M200.1 158.8h.1M200.1 157.1l1.7 1.7M201.8 157.1l-1.7 1.7M201.8 158.8h.1M202.9 158.8h.1M203 157.1l1.7 1.7M204.7 157.1l-1.8 1.7M204.7 158.8h.1"/>
<path d="M205.8 158.8h.1M205.9 157.1l1.7 1.7M207.6 157.1l-1.8 1.7M207.6 158.8h.1M208.7 158.8h.1M208.7 157.1l1.8 1.7M210.4 157.1l-1.7 1.7M210.5 158.8h.1M211.5 158.8h.1M211.6 157.1l1.7 1.7M213.3 157.1l-1.8 1.7M213.3 158.8h.1"/>
<path d="M33.6 173.1h.1M33.7 171.4l1.7 1.7M35.3 171.4l-1.7 1.7M35.4 173.1h.1"/>
</g>
<g fill="#a84" stroke="#a84" stroke-width=".25">
<path d="M28.7 169.4l.9-.9v1.7z"/>
<path d="M194.4 35.3l.8-.8 .9 .8z"/>
<path d="M154.2 153l.8-.8 .9 .8z"/>
</g>
<circle cx="152.2" cy="121.4" r=".83" fill="#fff" stroke="#a84" stroke-width=".25"/>
<path d="M152.2 129.2h.1M152.2 122.3v6.9" fill="none" stroke="#a84" stroke-width=".25"/>
<circle cx="152.2" cy="111.1" r=".83" fill="#fff" stroke="#a84" stroke-width=".25"/>
<path d="M152.2 103.4h.1M152.2 103.4v6.8" fill="none" stroke="#a84" stroke-width=".25"/>
<g fill="none" stroke="#4200ff" stroke-width=".25">
<path d="M51.7 14.4h8.6M60.3 14.4h.1M60.3 8.7h.1M60.3 8.7v5.7M60.3 8.7h17.3M77.6 8.7h.1M77.6 8.7v11.5M51.7 23h5.7M51.7 31.6h5.7M57.4 23h.1M57.4 31.6h.1M57.4 23v20.1"/>
<path d="M77.6 34.5h.1M77.6 31.6h.1M77.6 28.7h22.9M77.6 23h22.9M77.6 31.6h2.8v5.8M77.6 34.5v14.4M80.4 37.4h.1M100.5 23h.1M100.5 28.7h.1M100.5 23v25.9M169.4 20.2h.1M169.4 20.2h11.5"/>
<path d="M178 20.2h.1M178 31.6h.1M178 31.6v34.5M226.8 28.7h.1M244 20.2h.1M244 20.2h5.8M244 20.2v8.5M244 20.2l-8.6 8.5h-8.6M57.4 43.1h.1M77.6 48.9h.1M77.6 48.9h28.7M100.5 48.9h.1"/>
<path d="M106.3 48.9h.1M106.3 43.1v5.8M120.6 54.6h.1M120.6 54.6h2.9M120.6 54.6v14.3M137.8 54.6h.1M137.8 54.6v14.3h-2.8M203.8 43.1h.1M203.8 48.9h.1M203.8 43.1v5.8M203.8 48.9h31.6M226.8 43.1h.1"/>
<path d="M226.8 43.1v23M235.4 48.9h.1M235.4 48.9l8.6 17.2M244 40.2h.1M244 40.2v31.6M20.2 68.9h.1M20.2 68.9h14.3M34.5 68.9h.1M34.5 68.9v2.9M83.3 77.6h.1M83.3 77.6v5.7M86.1 66.1h.1"/>
<path d="M86.1 71.8h.1M86.1 66.1h2.9v11.5M86.1 71.8v8.6M89 77.6h.1M114.9 63.2h.1M114.9 60.3h.1M114.9 60.3v2.9M114.9 60.3h5.7M120.6 68.9h.1M120.6 60.3h.1M120.6 68.9h5.7M135 68.9h.1"/>
<path d="M137.8 63.2h.1M137.8 63.2h2.9M169.4 66.1h.1M169.4 66.1v5.7M169.4 66.1h74.6M178 66.1h.1M195.2 66.1h.1M226.8 66.1h.1M244 66.1h.1M20.2 89h.1M20.2 89h14.3M74.7 94.8h.1"/>
<path d="M74.7 91.9h.1M74.7 91.9h14.3M74.7 91.9v2.9M77.6 94.8h.1M77.6 94.8v5.7M77.6 94.8h11.4M80.4 83.3h.1M80.4 86.1h.1M80.4 83.3v2.8M80.4 86.1h8.6M83.3 97.6h.1M83.3 83.3h.1"/>
<path d="M83.3 89h.1M83.3 89h5.7M83.3 97.6v8.7M83.3 97.6h5.7M83.3 83.3h5.7M86.1 80.4h.1M86.1 80.4h2.9M89 94.8h.1M137.8 91.9h5.8M137.8 94.8h14.4M143.6 91.9h.1M152.2 94.8h.1"/>
<path d="M152.2 94.8v11.5h-8.6M20.2 109.1h.1M25.9 100.5h.1M25.9 100.5v8.6h-5.7M25.9 100.5h8.6M34.5 100.5h.1M34.5 100.5v2.9M83.3 106.3h.1M86.1 114.9h.1M86.1 100.5h.1M86.1 100.5h2.9M86.1 100.5v14.4"/>
<path d="M89 103.4v17.2M129.2 112h.1M129.2 112v48.8M129.2 112h2.9M132.1 103.4h.1M132.1 112h.1M132.1 103.4v17.2M140.7 103.4h.1M140.7 103.4h2.9M143.6 103.4h.1M143.6 106.3h.1M143.6 103.4v34.4"/>
<path d="M152.2 103.4h.1M169.4 109.1h.1M169.4 109.1v11.5M180.9 109.1h.1M180.9 109.1v11.5M189.5 112v11.5M192.4 114.9h.1M192.4 114.9v8.6M192.4 114.9h2.8M195.2 117.7h.1M195.2 117.7h5.8M195.2 117.7v5.8"/>
<path d="M215.3 106.3h.1M215.3 109.1h.1M215.3 109.1h2.9M215.3 106.3v17.2M221.1 117.7h.1M221.1 117.7v5.8M221.1 117.7h37.3M223.9 117.7h.1M223.9 117.7v5.8M226.8 117.7h.1M226.8 117.7v5.8M229.7 117.7h.1"/>
<path d="M229.7 117.7v5.8M232.5 117.7h.1M232.5 109.1h.1M232.5 117.7v5.8M232.5 109.1h8.6M235.4 117.7h.1M235.4 117.7v5.8M238.3 117.7h.1M238.3 117.7v5.8M241.1 117.7h.1M241.1 109.1h.1M241.1 109.1v14.4"/>
<path d="M244 117.7h.1M244 117.7v5.8M246.9 117.7h.1M246.9 117.7v5.8M249.8 117.7h.1M249.8 117.7v5.8M258.4 117.7h.1M258.4 117.7v43.1h-2.9M20.2 129.2h.1M20.2 129.2h11.4M89 120.6h.1M123.5 132.1h.1"/>
<path d="M123.5 132.1h5.7M129.2 132.1h.1M140.7 120.6h.1M140.7 120.6h2.9M143.6 120.6h.1M152.2 123.5h.1M152.2 123.5v5.7M169.4 120.6h.1M169.4 120.6h5.7M175.1 120.6h.1M175.1 120.6v2.9M178 120.6h.1"/>
<path d="M178 120.6v2.9M178 120.6h2.9M180.9 120.6h.1M189.5 123.5h.1M192.4 123.5h.1M195.2 123.5h.1M198.1 120.6h.1M198.1 123.5h.1M198.1 120.6h11.5M198.1 120.6v2.9M258.4 137.8h.1M258.4 137.8h8.6"/>
<path d="M71.8 157.9v14.4M143.6 152.2h.1M143.6 152.2v8.6M155 157.9h.1M155 157.9v2.9h-11.4M160.8 157.9h.1M160.8 157.9v11.5h-5.8M163.7 157.9v2.9M186.6 157.9v2.9M189.5 157.9v5.8M192.4 157.9v5.8M195.2 157.9v5.8"/>
<path d="M198.1 157.9v2.9M215.3 157.9h.1M215.3 157.9v2.9M34.5 175.1h.1M34.5 163.7h37.3M34.5 175.1v5.8M34.5 169.4h2.9M37.4 169.4h.1M37.4 169.4v8.6h20M54.6 163.7h.1M54.6 178h.1M71.8 172.3h.1"/>
<path d="M71.8 163.7h.1M71.8 172.3h5.8M91.9 172.3h.1M91.9 172.3h5.7M126.3 175.1h.1M126.3 178h.1M126.3 175.1h28.7M126.3 175.1v2.9M129.2 160.8h.1M129.2 160.8h5.8M140.7 178h.1M140.7 178h2.9"/>
<path d="M143.6 160.8h.1M143.6 178h.1M143.6 178v5.7h22.9M149.3 160.8h.1M155 169.4h.1M155 175.1h.1M155 169.4v5.7M163.7 160.8h.1M163.7 160.8h5.7M166.5 175.1h.1M166.5 175.1h2.9M166.5 175.1v8.6"/>
<path d="M169.4 175.1h.1M169.4 160.8h.1M169.4 178h.1M169.4 160.8v17.2M178 160.8h.1M178 163.7h.1M178 160.8v2.9M178 160.8h8.6M183.7 163.7h.1M183.7 163.7h5.8M186.6 160.8h.1M189.5 163.7h.1"/>
<path d="M192.4 163.7h.1M195.2 163.7h.1M195.2 163.7h8.6M198.1 160.8h.1M198.1 160.8h11.5M209.6 160.8h.1M229.7 160.8h.1M229.7 160.8h8.6M255.5 160.8h.1M97.6 192.4h.1M97.6 189.5v2.9M166.5 183.7h.1"/>
</g>
<g fill="#f00" stroke="#f00" stroke-width=".25">
<circle cx="178" cy="20.1" r=".55"/>
<circle cx="178" cy="66" r=".55"/>
<circle cx="244" cy="66" r=".55"/>
<circle cx="195.2" cy="43.1" r=".55"/>
<circle cx="226.8" cy="66" r=".55"/>
<circle cx="195.2" cy="66" r=".55"/>
<circle cx="57.4" cy="31.6" r=".55"/>
<circle cx="223.9" cy="117.7" r=".55"/>
<circle cx="226.8" cy="117.7" r=".55"/>
<circle cx="232.5" cy="117.7" r=".57"/>
<circle cx="229.7" cy="117.7" r=".55"/>
<circle cx="235.4" cy="117.7" r=".55"/>
<circle cx="238.3" cy="117.7" r=".55"/>
<circle cx="246.9" cy="117.7" r=".57"/>
<circle cx="244" cy="117.7" r=".55"/>
<circle cx="249.7" cy="117.7" r=".55"/>
<circle cx="54.6" cy="163.6" r=".55"/>
<circle cx="169.4" cy="175.1" r=".55"/>
<circle cx="143.6" cy="120.6" r=".55"/>
<circle cx="149.3" cy="160.8" r=".55"/>
<circle cx="129.2" cy="132.1" r=".55"/>
<circle cx="132.1" cy="112" r=".57"/>
<circle cx="71.8" cy="163.6" r=".55"/>
<circle cx="258.4" cy="137.8" r=".55"/>
<circle cx="137.8" cy="63.2" r=".55"/>
<circle cx="120.6" cy="60.3" r=".55"/>
<circle cx="241.1" cy="117.7" r=".55"/>
<circle cx="215.3" cy="109.1" r=".55"/>
<circle cx="143.6" cy="106.2" r=".55"/>
<circle cx="152.1" cy="103.4" r=".55"/>
<circle cx="100.5" cy="28.7" r=".55"/>
<circle cx="100.5" cy="48.8" r=".55"/>
<circle cx="54.6" cy="178" r=".55"/>
</g>
<path d="M195.2 43.1v-2.9M195.2 40.2h.1M195.2 48.9v-5.8M195.2 43.1h.1M195.2 57.4h.1M195.2 66.1v-8.7" fill="none" stroke="#4200ff" stroke-width=".25" stroke-dasharray=".5"/>
<g font-size="2.6">
<text x="8.7" y="7">J4</text>
<text x="114.8" y="8.1">U4</text>
<text x="137.8" y="8.1">U5</text>
<text x="45.1" y="13.8">1</text>
<text x="63.2" y="15.3">J8</text>
<text x="166.5" y="16.7">Vin</text>
<text x="191.5" y="12.7">U2</text>
<text x="198.1" y="13.8">SI-8033-JF_LS</text>
<text x="232.5" y="16.7">L1</text>
<text x="246.9" y="16.7">3v3</text>
<text x="45.1" y="22.4">3</text>
<text x="70.9" y="22.4">5</text>
<text x="70.9" y="19.5">6</text>
<text x="114.3" y="23.6">Testpoint</text>
<text x="137.2" y="23.6">Testpoint</text>
<text x="185.8" y="19.9">1</text>
<text x="220.2" y="19.5">2</text>
<text x="70.9" y="28.1">3</text>
<text x="70.9" y="25.2">4</text>
<text x="86.1" y="26.5">USB</text>
<text x="169.4" y="28.2">C1</text>
<text x="220.2" y="28.1">4</text>
<text x="229.7" y="24.2">220uH</text>
<text x="45.4" y="31.4">2</text>
<text x="70.9" y="33.9">1</text>
<text x="70.9" y="31">2</text>
<text x="89" y="34.8">TMPWR</text>
<text x="160.8" y="34">50V/100uF</text>
<text x="249.5" y="34">C2</text>
<text x="8.1" y="38">DCBARRELJCK-10811</text>
<text x="63.2" y="41.4">CON6</text>
<text x="104.5" y="39.1">Vin</text>
<text x="115.7" y="39.7">USB_D-</text>
<text x="138.4" y="39.7">USB_D+</text>
<text x="194.6" y="37.9" transform="rotate(-90 194.6 37.9)">5</text>
<text x="204" y="37.6" transform="rotate(-90 204 37.6)">3</text>
<text x="229.7" y="39.7">D1</text>
<text x="249.5" y="36.5">25V/330uF</text>
<text x="120.6" y="45.2">USB DATA TEST POINTS</text>
<text x="229.7" y="42.5">RK16</text>
<text x="5.8" y="48">DC BARREL JACK</text>
<text x="5.8" y="50.6">PWR RAIL</text>
<text x="126.3" y="51.2">SW1</text>
<text x="25.9" y="59.5">RIBBON CONNECTOR IN/OUT</text>
<text x="126.3" y="59.8">RESET</text>
<text x="198.1" y="54.1">C3</text>
<text x="198.1" y="56.9">10V/0.47uF</text>
<text x="5.8" y="64.1">J6</text>
<text x="25.9" y="62.1">GPIO HEADER</text>
<text x="129.2" y="64.1">C9</text>
<text x="152.2" y="63.8">EN</text>
<text x="16.4" y="71.2">7</text>
<text x="16.4" y="68.3">8</text>
<text x="70.4" y="66.7">IO36</text>
<text x="97.6" y="71.2">J9</text>
<text x="16.4" y="76.9">5</text>
<text x="16.4" y="74">6</text>
<text x="70.4" y="72.4">IO37</text>
<text x="94.2" y="76.9">1</text>
<text x="129.2" y="75.9">.1uf</text>
<text x="16.4" y="82.6">3</text>
<text x="16.4" y="79.8">4</text>
<text x="64.6" y="83.9">IO39</text>
<text x="67.5" y="78.1">IO38</text>
<text x="94.2" y="79.8">2</text>
<text x="94.2" y="82.6">3</text>
<text x="123.5" y="79.6">EN RESET BUTTON</text>
<text x="195.2" y="79.6">SWITCHING REGULATOR</text>
<text x="16.4" y="88.4">1</text>
<text x="16.4" y="85.5">2</text>
<text x="29.3" y="87">TX</text>
<text x="40.2" y="89.6">3v3</text>
<text x="67.5" y="89.6">IO40</text>
<text x="94.2" y="85.5">4</text>
<text x="94.2" y="88.4">5</text>
<text x="123.5" y="87">J3</text>
<text x="140.7" y="88.5">3v3</text>
<text x="213" y="87.9">3v3</text>
<text x="244" y="88.2">ESP32</text>
<text x="5.8" y="95.9">CONN_008P_OUT</text>
<text x="58.9" y="95.4">IO06</text>
<text x="94.2" y="91.3">6</text>
<text x="94.2" y="94.1">7</text>
<text x="131.2" y="94.1">1</text>
<text x="131.2" y="91.3">2</text>
<text x="244" y="90.8">DEBUGGING LED</text>
<text x="244" y="93.4">DEBUGGING PUSHBUTTON</text>
<text x="61.8" y="101.1">IO07</text>
<text x="94.2" y="97">8</text>
<text x="94.2" y="99.9">9</text>
<text x="123.5" y="101.7">CON2</text>
<text x="137.8" y="99.9">C7</text>
<text x="164.5" y="99.4">USB_D-</text>
<text x="176" y="99.4">USB_D+</text>
<text x="203.8" y="99.9">10k 1/4W</text>
<text x="209.6" y="97.1">R4</text>
<text x="5.8" y="104.3">J7</text>
<text x="67.5" y="106.8">IO08</text>
<text x="92.8" y="102.7">10</text>
<text x="186.6" y="102.3">IO37</text>
<text x="192.4" y="105.1">IO38</text>
<text x="198.1" y="108">IO39</text>
<text x="221.1" y="104.3">SW2</text>
<text x="16.4" y="111.3">7</text>
<text x="16.4" y="108.5">8</text>
<text x="97.6" y="111.5">CON10</text>
<text x="135" y="110.3">.1uF</text>
<text x="183.7" y="113.7">IO36</text>
<text x="206.7" y="110.9">IO40</text>
<text x="16.4" y="120">4</text>
<text x="16.4" y="117.1">5</text>
<text x="16.4" y="114.2">6</text>
<text x="70.4" y="115.5">IO09</text>
<text x="135" y="115.7">C6</text>
<text x="156.8" y="114.3">F1</text>
<text x="156.8" y="117.8">1A</text>
<text x="221.1" y="116">RESET</text>
<text x="16.4" y="125.7">2</text>
<text x="16.4" y="122.9">3</text>
<text x="73.2" y="121.2">IO10</text>
<text x="16.4" y="128.6">1</text>
<text x="29.3" y="127.3">RX</text>
<text x="135" y="127.5">22uf</text>
<text x="151.6" y="127.2" transform="rotate(-90 151.6 127.2)">2</text>
<text x="168.7" y="127.2" transform="rotate(-90 168.7 127.2)">10</text>
<text x="171.6" y="127.2" transform="rotate(-90 171.6 127.2)">11</text>
<text x="174.5" y="127.2" transform="rotate(-90 174.5 127.2)">13</text>
<text x="177.4" y="127.2" transform="rotate(-90 177.4 127.2)">14</text>
<text x="180.3" y="127.2" transform="rotate(-90 180.3 127.2)">23</text>
<text x="183.1" y="127.2" transform="rotate(-90 183.1 127.2)">28</text>
<text x="186" y="127.2" transform="rotate(-90 186 127.2)">29</text>
<text x="188.8" y="127.2" transform="rotate(-90 188.8 127.2)">30</text>
<text x="191.7" y="127.2" transform="rotate(-90 191.7 127.2)">31</text>
<text x="194.6" y="127.2" transform="rotate(-90 194.6 127.2)">32</text>
<text x="197.4" y="127.2" transform="rotate(-90 197.4 127.2)">33</text>
<text x="200.3" y="127.2" transform="rotate(-90 200.3 127.2)">34</text>
<text x="203.2" y="127.2" transform="rotate(-90 203.2 127.2)">35</text>
<text x="206.1" y="127.2" transform="rotate(-90 206.1 127.2)">26</text>
<text x="209" y="127.2" transform="rotate(-90 209 127.2)">16</text>
<text x="211.8" y="127.2" transform="rotate(-90 211.8 127.2)">24</text>
<text x="214.7" y="127.2" transform="rotate(-90 214.7 127.2)">25</text>
<text x="220.4" y="127.2" transform="rotate(-90 220.4 127.2)">1</text>
<text x="223.3" y="127.2" transform="rotate(-90 223.3 127.2)">40</text>
<text x="226.1" y="127.2" transform="rotate(-90 226.1 127.2)">41_1</text>
<text x="229" y="127.2" transform="rotate(-90 229 127.2)">41_2</text>
<text x="231.9" y="127.2" transform="rotate(-90 231.9 127.2)">41_3</text>
<text x="234.8" y="127.2" transform="rotate(-90 234.8 127.2)">41_4</text>
<text x="237.7" y="127.2" transform="rotate(-90 237.7 127.2)">41_5</text>
<text x="240.5" y="127.2" transform="rotate(-90 240.5 127.2)">41_6</text>
<text x="243.4" y="127.2" transform="rotate(-90 243.4 127.2)">41_7</text>
<text x="246.3" y="127.2" transform="rotate(-90 246.3 127.2)">41_8</text>
<text x="249.1" y="127.2" transform="rotate(-90 249.1 127.2)">41_9</text>
<text x="5.8" y="136.1">CONN_008P_IN</text>
<text x="31.6" y="135.3">TMPWR</text>
<text x="137.8" y="143">R1</text>
<text x="229.7" y="140.2">U3</text>
<text x="28.7" y="145.6">USB-CONNECTION</text>
<text x="69.2" y="148.2">USB</text>
<text x="129.2" y="145.9">10K 1/4W</text>
<text x="221.1" y="148.8">ESP32-S3-WROOM-1-N4</text>
<text x="137.8" y="156">C8</text>
<text x="154.4" y="155.6" transform="rotate(-90 154.4 155.6)">3</text>
<text x="180.3" y="155.6" transform="rotate(-90 180.3 155.6)">4</text>
<text x="183.1" y="155.6" transform="rotate(-90 183.1 155.6)">5</text>
<text x="186" y="155.6" transform="rotate(-90 186 155.6)">6</text>
<text x="188.8" y="155.6" transform="rotate(-90 188.8 155.6)">7</text>
<text x="211.8" y="155.6" transform="rotate(-90 211.8 155.6)">8</text>
<text x="214.7" y="155.6" transform="rotate(-90 214.7 155.6)">9</text>
<text x="241.1" y="156">D3</text>
<text x="20.2" y="158.8">J5</text>
<text x="160.1" y="157.1" transform="rotate(-90 160.1 157.1)">36</text>
<text x="163" y="157.1" transform="rotate(-90 163 157.1)">37</text>
<text x="168.7" y="157.1" transform="rotate(-90 168.7 157.1)">27</text>
<text x="171.6" y="157.1" transform="rotate(-90 171.6 157.1)">39</text>
<text x="174.5" y="157.1" transform="rotate(-90 174.5 157.1)">38</text>
<text x="177.4" y="157.1" transform="rotate(-90 177.4 157.1)">15</text>
<text x="191.7" y="157.1" transform="rotate(-90 191.7 157.1)">12</text>
<text x="194.6" y="157.1" transform="rotate(-90 194.6 157.1)">17</text>
<text x="197.4" y="157.1" transform="rotate(-90 197.4 157.1)">18</text>
<text x="200.3" y="157.1" transform="rotate(-90 200.3 157.1)">19</text>
<text x="203.2" y="157.1" transform="rotate(-90 203.2 157.1)">20</text>
<text x="206.1" y="157.1" transform="rotate(-90 206.1 157.1)">21</text>
<text x="209" y="157.1" transform="rotate(-90 209 157.1)">22</text>
<text x="221.1" y="157.4">R2</text>
<text x="30.8" y="164">1</text>
<text x="30.8" y="167.1">2</text>
<text x="43.7" y="167.4">USB_D-</text>
<text x="137.8" y="167.7">.1uF</text>
<text x="218.2" y="167.7">330 1/8W</text>
<text x="241.1" y="167.7">LED</text>
<text x="30.7" y="168.7">3</text>
<text x="30.7" y="171.6">4</text>
<text x="59.2" y="168.9">R5</text>
<text x="59.2" y="172.3">4.7K 1/4W</text>
<text x="83.3" y="168.9">R3</text>
<text x="147.3" y="171.7">EN</text>
<text x="206.7" y="171.7">IO10</text>
<text x="30.7" y="174.5">5</text>
<text x="66.1" y="178.6">USB_D+</text>
<text x="80.4" y="179.2">1K 1/4W</text>
<text x="102.2" y="177.5">D2</text>
<text x="175.1" y="174.6">IO06IO07</text>
<text x="189.5" y="174.6">IO08</text>
<text x="201" y="174.6">IO09</text>
<text x="16.8" y="184" transform="rotate(-90 16.8 184)">CONN_005P_000C_1</text>
<text x="102.2" y="180.9">LED</text>
<text x="135" y="183.2">U7</text>
<text x="158.8" y="180.3">RX</text>
<text x="117.7" y="186.1">U6</text>
<text x="167.4" y="188.9">TX</text>
<text x="172.3" y="186.1">Title</text>
<text x="183.7" y="188.9">&lt;Title&gt;</text>
<text x="172.3" y="194.7">Size</text>
<text x="175.1" y="197.6">A</text>
<text x="183.7" y="194.7">Document Number</text>
<text x="183.7" y="197.6">&lt;Doc&gt;</text>
<text x="267" y="194.7">Rev</text>
<text x="269.8" y="197.6">&lt;RevCod</text>
<text x="120.6" y="200.4">Testpoint</text>
<text x="135" y="200.4">Testpoint</text>
<text x="172.3" y="203.3">Date:</text>
<text x="187.2" y="203.3">Tuesday, February 25, 2025</text>
<text x="229.7" y="203.3">Sheet</text>
<text x="244" y="203.3">1</text>
<text x="252.6" y="203.3">of</text>
<text x="261.2" y="203.3">1</text>
</g>
<g font-size="2.6" fill="#00c">
<text x="118.9" y="17.6">TP</text>
<text x="141.9" y="17.6">TP</text>
<text x="30.2" y="18.2">CENTER</text>
<text x="190.9" y="21.3">Vin</text>
<text x="208.9" y="21.3">SWout</text>
<text x="32.2" y="27.1">SHUNT</text>
<text x="213.7" y="29.9">Vs</text>
<text x="31.6" y="34.5">SPRING</text>
<text x="190.3" y="33.4">ON/OFF GND</text>
<text x="153.4" y="135.3" transform="rotate(-90 153.4 135.3)">3V3</text>
<text x="170.6" y="136.3" transform="rotate(-90 170.6 136.3)">IO17</text>
<text x="173.5" y="136.3" transform="rotate(-90 173.5 136.3)">IO18</text>
<text x="176.4" y="136.3" transform="rotate(-90 176.4 136.3)">IO19</text>
<text x="179.2" y="136.3" transform="rotate(-90 179.2 136.3)">IO20</text>
<text x="182.1" y="136.3" transform="rotate(-90 182.1 136.3)">IO21</text>
<text x="185" y="136.3" transform="rotate(-90 185 136.3)">IO35</text>
<text x="187.8" y="136.3" transform="rotate(-90 187.8 136.3)">IO36</text>
<text x="190.7" y="136.3" transform="rotate(-90 190.7 136.3)">IO37</text>
<text x="193.6" y="136.3" transform="rotate(-90 193.6 136.3)">IO38</text>
<text x="196.5" y="136.3" transform="rotate(-90 196.5 136.3)">IO39</text>
<text x="199.3" y="136.3" transform="rotate(-90 199.3 136.3)">IO40</text>
<text x="202.2" y="136.3" transform="rotate(-90 202.2 136.3)">IO41</text>
<text x="205.1" y="136.3" transform="rotate(-90 205.1 136.3)">IO42</text>
<text x="207.9" y="136.3" transform="rotate(-90 207.9 136.3)">IO45</text>
<text x="210.8" y="136.3" transform="rotate(-90 210.8 136.3)">IO46</text>
<text x="213.7" y="136.3" transform="rotate(-90 213.7 136.3)">IO47</text>
<text x="216.5" y="136.3" transform="rotate(-90 216.5 136.3)">IO48</text>
<text x="222.3" y="136.4" transform="rotate(-90 222.3 136.4)">GND</text>
<text x="225.2" y="136.4" transform="rotate(-90 225.2 136.4)">GND</text>
<text x="228" y="136.4" transform="rotate(-90 228 136.4)">GND</text>
<text x="230.9" y="136.4" transform="rotate(-90 230.9 136.4)">GND</text>
<text x="233.8" y="136.4" transform="rotate(-90 233.8 136.4)">GND</text>
<text x="236.6" y="136.4" transform="rotate(-90 236.6 136.4)">GND</text>
<text x="239.5" y="136.4" transform="rotate(-90 239.5 136.4)">GND</text>
<text x="242.4" y="136.4" transform="rotate(-90 242.4 136.4)">GND</text>
<text x="245.2" y="136.4" transform="rotate(-90 245.2 136.4)">GND</text>
<text x="248.1" y="136.4" transform="rotate(-90 248.1 136.4)">GND</text>
<text x="251" y="136.4" transform="rotate(-90 251 136.4)">GND</text>
<text x="156.3" y="150.7" transform="rotate(-90 156.3 150.7)">EN</text>
<text x="162" y="150.7" transform="rotate(-90 162 150.7)">RXD0</text>
<text x="164.9" y="150.7" transform="rotate(-90 164.9 150.7)">TXD0</text>
<text x="170.6" y="150.7" transform="rotate(-90 170.6 150.7)">IO0</text>
<text x="173.5" y="150.7" transform="rotate(-90 173.5 150.7)">IO1</text>
<text x="176.4" y="150.7" transform="rotate(-90 176.4 150.7)">IO2</text>
<text x="179.2" y="150.7" transform="rotate(-90 179.2 150.7)">IO3</text>
<text x="182.1" y="150.7" transform="rotate(-90 182.1 150.7)">IO4</text>
<text x="185" y="150.7" transform="rotate(-90 185 150.7)">IO5</text>
<text x="187.8" y="150.7" transform="rotate(-90 187.8 150.7)">IO6</text>
<text x="190.7" y="150.7" transform="rotate(-90 190.7 150.7)">IO7</text>
<text x="193.6" y="150.7" transform="rotate(-90 193.6 150.7)">IO8</text>
<text x="196.5" y="150.7" transform="rotate(-90 196.5 150.7)">IO9</text>
<text x="199.3" y="150.7" transform="rotate(-90 199.3 150.7)">IO10</text>
<text x="202.2" y="150.7" transform="rotate(-90 202.2 150.7)">IO11</text>
<text x="205.1" y="150.7" transform="rotate(-90 205.1 150.7)">IO12</text>
<text x="207.9" y="150.7" transform="rotate(-90 207.9 150.7)">IO13</text>
<text x="210.8" y="150.7" transform="rotate(-90 210.8 150.7)">IO14</text>
<text x="213.7" y="150.7" transform="rotate(-90 213.7 150.7)">IO15</text>
<text x="216.5" y="150.7" transform="rotate(-90 216.5 150.7)">IO16</text>
<text x="21.8" y="164.8">VCC</text>
<text x="25.9" y="167.7">D-</text>
<text x="23.9" y="170.6">D+</text>
<text x="24.8" y="173.4">ID</text>
<text x="21.6" y="176.3">GND</text>
<text x="124.9" y="191">TP</text>
<text x="139.3" y="191">TP</text>
</g>
<g font-size="2.6" fill="#cc8006">
<text x="178.9" y="25.4">+</text>
<text x="244.9" y="34">+</text>
</g>
<g font-size="2.1">
<text x="30.2" y="2.2">5</text>
<text x="84.7" y="2.2">4</text>
<text x="139.2" y="2.2">3</text>
<text x="193.8" y="2.2">2</text>
<text x="248.3" y="2.2">1</text>
<text x=".8" y="29.8">D</text>
<text x="276.3" y="29.8">D</text>
<text x=".8" y="80.1">C</text>
<text x="276.3" y="80.1">C</text>
<text x=".8" y="130.3">B</text>
<text x="276.3" y="130.3">B</text>
<text x=".8" y="180.5">A</text>
<text x="276.3" y="180.5">A</text>
<text x="30.2" y="206">5</text>
<text x="84.7" y="206">4</text>
<text x="139.2" y="206">3</text>
<text x="193.8" y="206">2</text>
<text x="248.3" y="206">1</text>
</g>
</svg>
